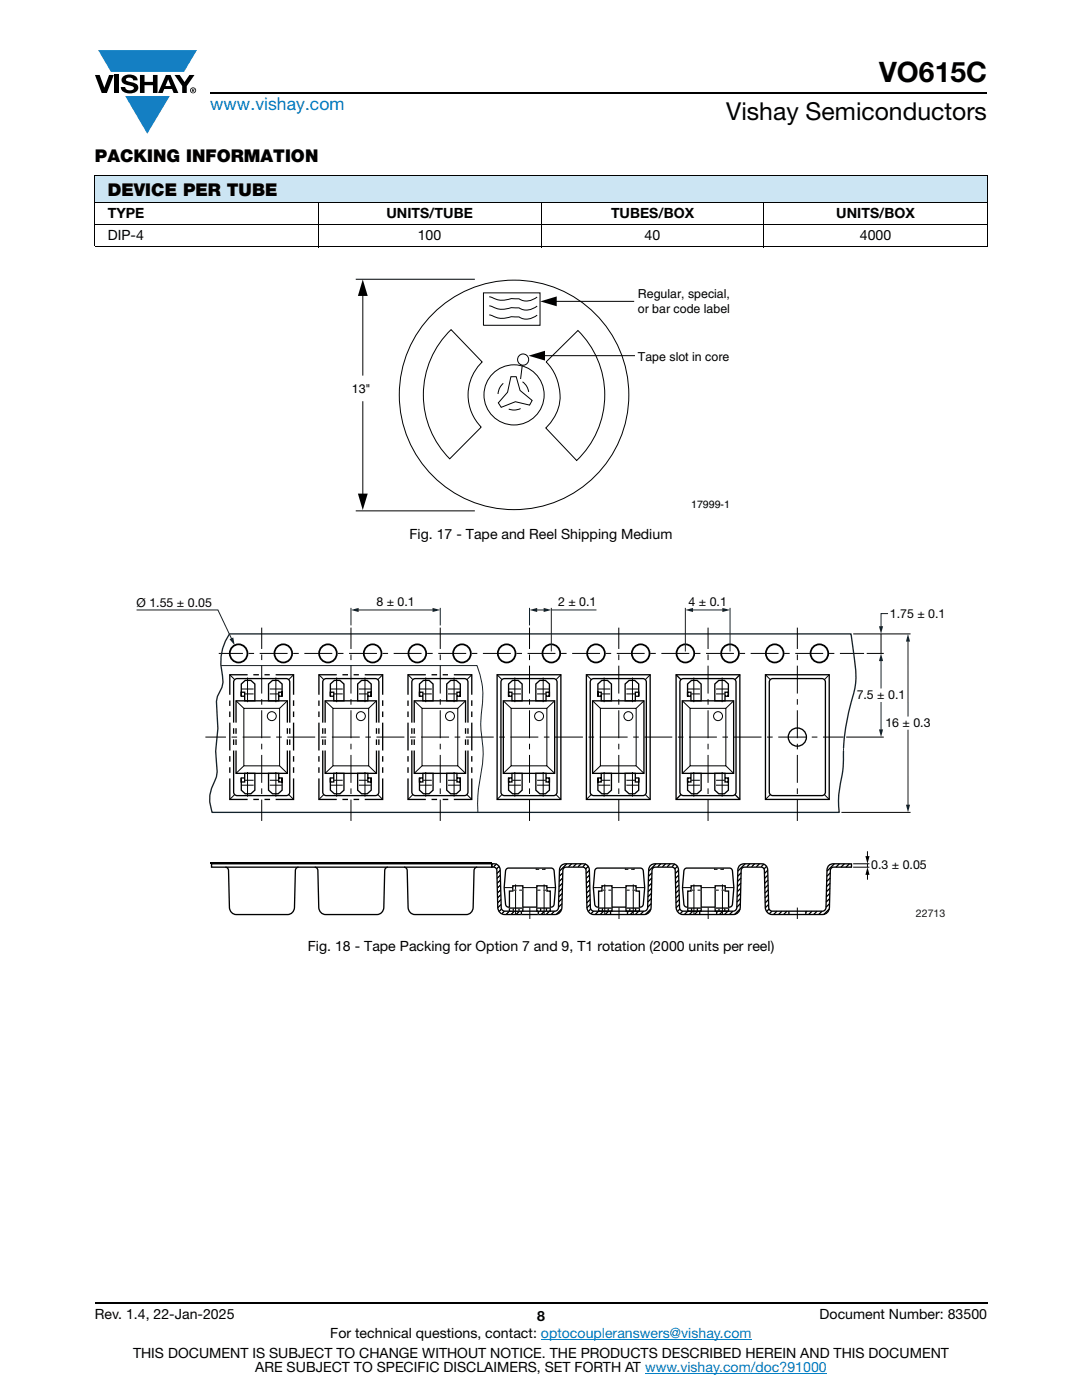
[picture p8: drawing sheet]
<svg xmlns="http://www.w3.org/2000/svg" width="216mm" height="279mm" viewBox="0 0 216 279" stroke-linecap="round" stroke-linejoin="round" font-family="sans-serif">
<g fill="#147fc3">
<path d="M19.6 10h19.7l-2.6 4.3h-1.1h-13.5z"/>
<path d="M25 19.2h8.9l-4.5 7.5z"/>
</g>
<g fill="#000">
<path d="M18.9 15h1l.9 2.5 1-2.5h.9l-1.4 3.6h-1zM22.9 15h.9v3.6h-.9zM24.6 15.3a2.1 2.1 0 0 1 2.8 .3l.1 .4h-.9a.79 .79 0 0 0-.7-.5 .79 .79 0 0 0-.8 .4l.3 .3 1 .2a1.08 1.08 0 0 1 1.2 1 1.08 1.08 0 0 1-1.1 1.2 1.73 1.73 0 0 1-2.4-1.2h.9a.96 .96 0 0 0 .8 .6 .96 .96 0 0 0 .9-.4 1.31 1.31 0 0 0-1.2-.6 1.03 1.03 0 0 1-1.1-.6 1.03 1.03 0 0 1 .2-1.1zM27.9 15h.9v1.3h1.7v-1.3h.9v3.6h-.9v-1.6h-1.7v1.6h-.9zM34.8 15h1.1l.9 1.4 1-1.4h1l-1.5 2.2v1.4h-.9v-1.4z"/>
<path d="M33.6 15.9l.5 1.3h-1.1zM33.1 15l-1.6 3.6h1l.3-.8h1.5l.3 .8h1l-1.6-3.6z"/>
<path d="M38.4 17.8h.2v.2h-.2zM38.3 17.7v.7h.1v-.3l.4 .3-.2-.3 .2-.2-.1-.2z"/>
<path d="M38.1 18a.46 .46 0 0 1 .9 0 .46 .46 0 0 1-.9 0zM37.9 18a.6 .6 0 0 0 1.2 0 .6 .6 0 0 0-1.2 0z"/>
</g>
<path d="M42 18.6h155M18.9 260h178.1" fill="none" stroke="#000" stroke-width=".36"/>
<path d="M107.9 267.3h42.1M128.7 274h36.3" fill="none" stroke="#007ec4" stroke-width=".2"/>
<path d="M18.9 34.9h178.1v5.5h-178.1z" fill="#cce5f3"/>
<g fill="none" stroke="#000" stroke-width=".2">
<path d="M18.9 34.9h178.1M18.9 35v14.2M197 35v14.2M18.9 40.4h178.1M18.9 44.9h178.1M18.9 49.3h178.1M63.5 40.3v9M71 55.7h23.8M72.4 57.7v17.3M96.5 58.4h11.3v6.5h-11.3zM97.6 59.2l.8 .3a4.1 4.1 0 0 0 3.6 .1h1.6a3 3 0 0 0 3.6-.3M107.9 40.3v9"/>
<path d="M152.4 40.3v9M90 65.8l6.2 6.4a9.1 9.1 0 0 0-.2 13l-6.3 6.4a18.1 18.1 0 0 1 .3-25.8zM97.6 61l.8 .3a4.1 4.1 0 0 0 3.6 .1h1.6a3 3 0 0 0 3.6-.3M97.6 62.9l.8 .2a4.1 4.1 0 0 0 3.6 .1h1.6a3 3 0 0 0 3.6-.3M100.4 76.5a3 3 0 0 0-1 2.1M101.9 75.2h1.1l.8 2.7 2.4 2-.5 .9-2.9-.6-2.8 1.1-.6-.9 1.9-2.1zM104.2 72.9l-.3 2.7M104.3 76.2a3 3 0 0 1 1.2 2M107.3 71h19.4M109 72.2l6.3-6.2a18.1 18.1 0 0 1-.2 25.9l-6.2-6.5a8.8 8.8 0 0 0 1.5-11.3zM110 60.1h16.5M72.4 80.1v18.6"/>
<path d="M103.9 81.5a3 3 0 0 1-2.4 .1M71 102h23.8M43.6 130.4h4.9M49.6 130.4h1.1M51.8 130.4h5.6M58.5 130.4h1.1M60.7 130.4h5.6M67.4 130.4h1.1M69.6 130.4h5.6M76.3 130.4h1.1M78.5 130.4h5.6M85.2 130.4h1.1"/>
<path d="M87.5 130.4h5.5M94.1 130.4h1.1M96.4 130.4h5.5M103 130.4h1.2M105.3 130.4h5.5M111.9 130.4h1.2M114.2 130.4h5.5M120.8 130.4h1.2M123.1 130.4h5.5M129.7 130.4h1.2M132 130.4h5.5M138.7 130.4h1.1"/>
<path d="M140.9 130.4h5.5M147.6 130.4h1.1M149.8 130.4h5.6M156.5 130.4h1.1M158.7 130.4h5.6M159.1 125.3v4.2M159.1 130.6v1.1M159.1 132.8v5.6M159.1 139.5v1.1M165.4 130.4h1.1M167.6 130.4h4.8M41 147.1h4.1"/>
<path d="M46.2 147.1h1.1M48.4 147.1h5.6M55.1 147.1h1.1M57.3 147.1h5.6M64 147.1h1.1M66.2 147.1h5.6M72.9 147.1h1.1M75.1 147.1h5.6M81.8 147.1h1.1M84 147.1h5.6M90.7 147.1h1.1M92.9 147.1h5.6"/>
<path d="M99.6 147.1h1.1M101.8 147.1h5.6M108.5 147.1h1.1M110.8 147.1h5.5M117.4 147.1h1.1M119.7 147.1h5.5M126.3 147.1h1.2M128.6 147.1h5.5M135.3 147.1h1.1M137.5 147.1h5.5M144.2 147.1h1.1M146.4 147.1h5.5"/>
<path d="M153.1 147.1h1.1M155.3 147.1h5.6M159.1 141.8v5.5M159.1 148.4v1.1M159.1 150.7v5.5M159.1 157.3v1.2M159.1 159.6v4.2M162 147.1h1.1M164.2 147.1h4.1"/>
<circle cx="102.6" cy="78.8" r="6"/>
<circle cx="102.6" cy="78.8" r="22.9"/>
<circle cx="104.4" cy="71.8" r="1.11"/>
</g>
<path d="M72.4 55.8l1 3.3h-2zM107.8 60.2l3.3-1v1.9zM105.5 71l3.3-1v2zM71.4 98.5h2l-1 3.3z" fill="#000"/>
<path d="M27.3 121.7h16.2l2.8 6M44.1 132.8h51.1a17.2 17.2 0 0 1 .9 9.6l-.1 3a25.7 25.7 0 0 1-.4 11.3 24.4 24.4 0 0 0-.2 5.4M168.3 149.3v.5" fill="none" stroke="#10222c" stroke-width=".2"/>
<path d="M168.3 149.3l.4-3.8 .9-4.4a19.9 19.9 0 0 0 1.2-7.1l-1-7.5h-124a10 10 0 0 0-1.4 8.4l.1 1.3-.2 1a6.4 6.4 0 0 0-1 5.4l.2 2.8a25.5 25.5 0 0 0-.2 8.6l-.1 1a9.7 9.7 0 0 0-1.4 5l.5 2.1h125.2a24.3 24.3 0 0 1 .7-8.3l.1-4" fill="none" stroke="#10222c" stroke-width=".26"/>
<path d="M45.8 127.6l.7-.4 .3 1.6z" fill="#10222c"/>
<path d="M175.8 126.5v3.9M170.2 173.1h3.3M170.2 172.4h3.3M173.1 169.9v1.2M173.1 172.4v.7" fill="none" stroke="#000" stroke-width=".2"/>
<path d="M172.7 170.9h.8l-.4 1.5z" fill="#000"/>
<path d="M177.2 122.5h-1.4v2.8" fill="none" stroke="#10222c" stroke-width=".2"/>
<path d="M175.4 125h.8l-.4 1.5z" fill="#10222c"/>
<path d="M172.9 130.4h3.4M168.8 147.1h7.5" fill="none" stroke="#000" stroke-width=".2"/>
<path d="M175.8 131.7v5.7" fill="none" stroke="#10222c" stroke-width=".2"/>
<path d="M175.8 130.4l.4 1.5h-.8z" fill="#10222c"/>
<path d="M170.3 126.5h11.4M167.9 162.1h13.8" fill="none" stroke="#000" stroke-width=".2"/>
<path d="M181.2 127.8v15.2" fill="none" stroke="#10222c" stroke-width=".2"/>
<path d="M181.2 126.5l.4 1.5h-.8z" fill="#10222c"/>
<g fill="none" stroke="#000" stroke-width=".2">
<path d="M45.9 134.7l.9 .9M47.1 139.9l1.6 1.5M48.2 137.5h2.4M48.9 138.5h1.7M49.4 135.2v4.9M52.2 125.3v4.2M52.2 130.6v1.1M52.2 132.8v5.6M52.2 139.5v1.1M53.8 137.5h2.4M53.8 138.5h1.8M55 135.2v4.9"/>
<path d="M57.3 139.9l-1.5 1.5M58.6 134.7l-1 .9M63.6 134.7l1 .9M64.9 139.9l1.5 1.5M66 137.5h2.4M66.6 138.5h1.8M67.2 135.2v4.9M70 125.3v4.2M70 130.6v1.1M70 132.8v5.6M70 139.5v1.1M71.6 137.5h2.4"/>
<path d="M71.6 138.5h1.8M72.8 135.2v4.9M75.1 139.9l-1.5 1.5M76.4 134.7l-1 .9M81.4 134.7l1 .9M82.7 139.9l1.5 1.5M83.8 137.5h2.4M84.4 138.5h1.8M84.9 135.2v4.9M87.8 125.3v4.2M87.8 130.6v1.1M87.8 132.8v5.6"/>
<path d="M87.8 139.5v1.1M89.4 137.5h2.4M89.4 138.5h1.7M90.6 135.2v4.9M92.9 139.9l-1.6 1.5M94.1 134.7l-.9 .9M99.2 134.7l1 .9M100.4 139.9l1.6 1.5M101.6 137.5h2.3M102.2 138.5h1.7M102.7 135.2v4.9M105.7 125.3v4.2"/>
<path d="M105.7 130.6v1.1M105.7 132.8v5.6M105.7 139.5v1.1M107.2 137.5h2.4M107.2 138.5h1.7M108.4 135.2v4.9M110.7 139.9l-1.6 1.5M111.9 134.7l-1 .9M117 134.7l1 .9M118.3 139.9l1.5 1.5M119.4 137.5h2.4M120 138.5h1.8"/>
<path d="M120.5 135.2v4.9M123.5 125.3v4.2M123.5 130.6v1.1M123.5 132.8v5.6M123.5 139.5v1.1M125 137.5h2.4M125 138.5h1.7M126.2 135.2v4.9M128.5 139.9l-1.6 1.5M129.7 134.7l-.9 .9M136.1 139.9l1.6 1.5M137.3 137.5h2.4"/>
<path d="M137.9 138.5h1.8M138.4 135.2v4.9M141.3 125.3v4.2M141.3 130.6v1.1M141.3 132.8v5.6M141.3 139.5v1.1M142.9 137.5h2.4M142.9 138.5h1.7M144.1 135.2v4.9M146.4 139.9l-1.6 1.5M152.7 134.7l1 .9M165.5 134.7l-1 .9"/>
<path d="M46.8 158.6l-.9 .9M48.2 156.7h2.4M48.7 141.4h7.1v11.4h-7.1zM48.7 152.8l-1.6 1.5M48.9 155.7h1.7M49.4 154.1v4.9M52.2 141.7v5.6M52.2 148.4v1.1M52.2 150.7v5.5M52.2 157.3v1.2M52.2 159.6v4.2M53.8 156.7h2.4"/>
<path d="M53.8 155.7h1.8M55 154.1v4.9M55.8 152.8l1.5 1.5M57.6 158.6l1 .9M64.6 158.6l-1 .9M66 156.7h2.4M66.4 141.4h7.2v11.4h-7.2zM66.4 152.8l-1.5 1.5M66.6 155.7h1.8M67.2 154.1v4.9M70 141.7v5.6M70 148.4v1.1"/>
<path d="M70 150.7v5.5M70 157.3v1.2M70 159.6v4.2M71.6 156.7h2.4M71.6 155.7h1.8M72.8 154.1v4.9M73.6 152.8l1.5 1.5M75.4 158.6l1 .9M82.4 158.6l-1 .9M83.8 156.7h2.4M84.2 141.4h7.1v11.4h-7.1zM84.2 152.8l-1.5 1.5"/>
<path d="M84.4 155.7h1.8M84.9 154.1v4.9M87.8 141.7v5.6M87.8 148.4v1.1M87.8 150.7v5.5M87.8 157.3v1.2M87.8 159.6v4.2M89.4 156.7h2.4M89.4 155.7h1.7M90.6 154.1v4.9M91.3 152.8l1.6 1.5M93.2 158.6l.9 .9"/>
<path d="M100.2 158.6l-1 .9M101.6 156.7h2.3M102 152.8l-1.6 1.5M102 141.4h7.1v11.4h-7.1zM102.2 155.7h1.7M102.7 154.1v4.9M105.7 141.7v5.6M105.7 148.4v1.1M105.7 150.7v5.5M105.7 157.3v1.2M105.7 159.6v4.2M107.2 156.7h2.4"/>
<path d="M107.2 155.7h1.7M108.4 154.1v4.9M109.1 152.8l1.6 1.5M110.9 158.6l1 .9M118 158.6l-1 .9M119.4 156.7h2.4M119.8 141.4h7.1v11.4h-7.1zM119.8 152.8l-1.5 1.5M120 155.7h1.8M120.5 154.1v4.9M123.5 141.7v5.6M123.5 148.4v1.1"/>
<path d="M123.5 150.7v5.5M123.5 157.3v1.2M123.5 159.6v4.2M125 156.7h2.4M125 155.7h1.7M126.2 154.1v4.9M126.9 152.8l1.6 1.5M128.8 158.6l.9 .9M137.3 156.7h2.4M137.7 141.4h7.1v11.4h-7.1zM137.7 152.8l-1.6 1.5M137.9 155.7h1.8"/>
<path d="M138.4 154.1v4.9M141.3 141.8v5.5M141.3 148.4v1.1M141.3 150.7v5.5M141.3 157.3v1.2M141.3 159.6v4.2M142.9 156.7h2.4M142.9 155.7h1.7M144.1 154.1v4.9M144.8 152.8l1.6 1.5M153.7 158.6l-1 .9M164.5 158.6l1 .9"/>
<circle cx="54.2" cy="142.9" r=".89"/>
<circle cx="72" cy="142.9" r=".89"/>
<circle cx="89.8" cy="142.9" r=".89"/>
<circle cx="107.6" cy="142.9" r=".89"/>
<circle cx="125.4" cy="142.9" r=".89"/>
<circle cx="143.3" cy="142.9" r=".89"/>
</g>
<g fill="none" stroke="#000" stroke-width=".26">
<path d="M45.9 139.8v1.1M48.8 138.9h-.7v-2.4l.8-.7h1.2l.8 .7v3.4h-2.1v-1.8h-.7v.8M49.4 134.7h-3.5v4M50.5 134.7h1.2M52.8 134.7h1M55 134.7h3.6v4M55.6 138.9h.7v-2.4l-.8-.7h-1.1l-.8 .7v3.4h2v-1.8h.7v.8M58.6 139.8v1.1M63.6 139.8v1.1M66.6 138.9h-.7v-2.4l.8-.7h1.1l.8 .7v3.4h-2v-1.8h-.7v.8M67.2 134.7h-3.6v4M68.3 134.7h1.1"/>
<path d="M70.6 134.7h1M72.8 134.7h3.6v4M73.4 138.9h.7v-2.4l-.8-.7h-1.1l-.8 .7v3.4h2v-1.8h.7v.8M76.4 139.8v1.1M81.4 139.8v1.1M84.4 138.9h-.7v-2.4l.8-.7h1.1l.8 .7v3.4h-2v-1.8h-.7v.8M85 134.7h-3.6v4M86.1 134.7h1.1M88.3 134.7h1.1M90.6 134.7h3.5v4M91.2 138.9h.6v-2.4l-.7-.7h-1.2l-.8 .7v3.4h2.1v-1.8h.6v.8M94.1 139.8v1.1"/>
<path d="M99.2 134.7h12.7v24.8h-12.7zM100.2 135.6l.5-.2h9.8a.7 .7 0 0 1 .7 .7v22a.7 .7 0 0 1-.7 .7h-9.8a.7 .7 0 0 1-.7-.7v-22zM100.4 139.9h10.3v14.4h-10.3zM102.2 138.9h-.7v-2.4l.8-.7h1.1l.8 .7v3.4h-2v-1.8h-.7v.8M109 138.9h.6v-2.4l-.8-.7h-1.1l-.8 .7v3.4h2.1v-1.8h.6v.8M117 134.7h12.7v24.8h-12.7zM118 135.6l.5-.2h9.8a.7 .7 0 0 1 .7 .7v22a.7 .7 0 0 1-.7 .7h-9.8a.7 .7 0 0 1-.7-.7v-22zM118.2 139.9h10.3v14.4h-10.3zM120 138.9h-.7v-2.4l.8-.7h1.1l.8 .7v3.4h-2v-1.8h-.7v.8M126.8 138.9h.6v-2.4l-.7-.7h-1.2l-.8 .7v3.4h2.1v-1.8h.6v.8M134.9 134.7h12.7v24.8h-12.7zM134.9 134.7l1 .9"/>
<path d="M135.9 135.6l.5-.2h9.8a.7 .7 0 0 1 .7 .7v22a.7 .7 0 0 1-.7 .7h-9.8a.7 .7 0 0 1-.7-.7v-22zM136.1 139.9h10.3v14.4h-10.3zM137.9 138.9h-.7v-2.4l.8-.7h1.1l.8 .7v3.4h-2v-1.8h-.7v.8M144.7 138.9h.6v-2.4l-.8-.7h-1.1l-.8 .7v3.4h2.1v-1.8h.6v.8M147.6 134.7l-.9 .9M152.7 134.7h12.8v24.8h-12.8zM153.7 135.6l.5-.2h9.8a.7 .7 0 0 1 .7 .7v22a.7 .7 0 0 1-.7 .7h-9.8a.7 .7 0 0 1-.7-.7v-22zM45.9 155.4v4.1h3.5M45.9 142v1.1M45.9 144.2v5.6M45.9 150.9v1.1M45.9 153.1v1.1"/>
<path d="M46.6 144.2v-8.1a.7 .7 0 0 1 .7-.7h9.8a.7 .7 0 0 1 .7 .7v8.1M46.6 145.3v1.1M46.6 147.6v1.1M46.6 149.8v8.3a.7 .7 0 0 0 .7 .7h9.8a.7 .7 0 0 0 .7-.7v-8.3M47.1 144.2v-4.3h10.2v4.3M47.1 145.3v1.1M47.1 147.6v1.1M47.1 149.8v4.5h10.2v-4.5M48.1 155.3v.8h.7v-1.8h2.1v3.4l-.8 .7h-1.2l-.8-.7v-2.4h.7M50.5 159.5h1.2M52.8 159.5h1.1M56.3 155.3v.8h-.7v-1.8h-2v3.4l.8 .7h1.1l.8-.7v-2.4h-.7"/>
<path d="M57.3 145.3v1.1M57.3 147.6v1.1M57.8 145.3v1.1M57.8 147.6v1.1M58.6 155.4v4.1h-3.6M58.6 142v1.1M58.6 144.2v5.6M58.6 150.9v1.1M58.6 153.1v1.1M63.6 142v1.1M63.6 144.2v5.6M63.6 150.9v1.1"/>
<path d="M63.6 153.1v1.1M63.6 155.4v4.1h3.6M64.4 149.8v8.3a.7 .7 0 0 0 .7 .7h9.8a.7 .7 0 0 0 .7-.7v-8.3M64.4 144.2v-8.1a.7 .7 0 0 1 .7-.7h9.8a.7 .7 0 0 1 .7 .7v8.1M64.4 145.3v1.1M64.4 147.6v1.1M64.9 144.2v-4.3h10.2v4.3M64.9 145.3v1.1M64.9 147.6v1.1M64.9 149.8v4.5h10.2v-4.5M65.9 155.3v.8h.7v-1.8h2v3.4l-.8 .7h-1.1l-.8-.7v-2.4h.7M68.3 159.5h1.1"/>
<path d="M70.6 159.5h1.1M74.1 155.3v.8h-.7v-1.8h-2v3.4l.8 .7h1.1l.8-.7v-2.4h-.7M75.1 145.3v1.1M75.1 147.6v1.1M75.6 145.3v1.1M75.6 147.6v1.1M76.4 155.4v4.1h-3.6M76.4 142v1.1M76.4 144.2v5.6M76.4 150.9v1.1M76.4 153.1v1.1M81.4 142v1.1"/>
<path d="M81.4 144.2v5.6M81.4 150.9v1.1M81.4 153.1v1.1M81.4 155.4v4.1h3.6M82.2 144.2v-8.1a.7 .7 0 0 1 .7-.7h9.8a.7 .7 0 0 1 .7 .7v8.1M82.2 149.8v8.3a.7 .7 0 0 0 .7 .7h9.8a.7 .7 0 0 0 .7-.7v-8.3M82.2 145.3v1.1M82.2 147.6v1.1M82.7 144.2v-4.3h10.2v4.3M82.7 149.8v4.5h10.2v-4.5M82.7 145.3v1.1M82.7 147.6v1.1"/>
<path d="M83.7 155.3v.8h.7v-1.8h2v3.4l-.8 .7h-1.1l-.8-.7v-2.4h.7M86.1 159.5h1.1M88.3 159.5h1.1M91.8 155.3v.8h-.6v-1.8h-2.1v3.4l.8 .7h1.2l.7-.7v-2.4h-.6M92.9 145.3v1.1M92.9 147.6v1.1M93.4 145.3v1.1M93.4 147.6v1.1M94.1 155.4v4.1h-3.5M94.1 142v1.1M94.1 144.2v5.6M94.1 150.9v1.1"/>
<path d="M94.1 153.1v1.1M101.5 155.3v.8h.7v-1.8h2v3.4l-.8 .7h-1.1l-.8-.7v-2.4h.7M109.6 155.3v.8h-.6v-1.8h-2.1v3.4l.8 .7h1.1l.8-.7v-2.4h-.6M119.3 155.3v.8h.7v-1.8h2v3.4l-.8 .7h-1.1l-.8-.7v-2.4h.7M127.4 155.3v.8h-.6v-1.8h-2.1v3.4l.8 .7h1.2l.7-.7v-2.4h-.6M135.9 158.6l-1 .9M137.2 155.3v.8h.7v-1.8h2v3.4l-.8 .7h-1.1l-.8-.7v-2.4h.7M145.3 155.3v.8h-.6v-1.8h-2.1v3.4l.8 .7h1.1l.8-.7v-2.4h-.6M146.7 158.6l.9 .9"/>
<circle cx="159.1" cy="147.1" r="1.81"/>
</g>
<g fill="none" stroke="#000" stroke-width=".35">
<circle cx="47.6" cy="130.4" r="1.79"/>
<circle cx="56.5" cy="130.4" r="1.79"/>
<circle cx="65.4" cy="130.4" r="1.79"/>
<circle cx="74.3" cy="130.4" r="1.79"/>
<circle cx="83.2" cy="130.4" r="1.79"/>
<circle cx="92.2" cy="130.4" r="1.79"/>
<circle cx="101.1" cy="130.4" r="1.79"/>
<circle cx="110" cy="130.4" r="1.79"/>
<circle cx="118.9" cy="130.4" r="1.79"/>
<circle cx="127.8" cy="130.4" r="1.79"/>
<circle cx="136.7" cy="130.4" r="1.79"/>
<circle cx="145.6" cy="130.4" r="1.79"/>
<circle cx="154.6" cy="130.4" r="1.79"/>
<circle cx="163.5" cy="130.4" r="1.79"/>
</g>
<path d="M70 121.3v3.5M71.3 121.7h15.3M87.8 121.3v3.5" fill="none" stroke="#10222c" stroke-width=".2"/>
<g fill="#10222c">
<path d="M86.3 121.3l1.5 .4-1.5 .4z"/>
<path d="M70 121.7l1.6-.4v.8z"/>
</g>
<path d="M105.7 121.3v3.5M106.9 121.7h1.9M110 121.3v8.7" fill="none" stroke="#10222c" stroke-width=".2"/>
<g fill="#10222c">
<path d="M108.5 121.3l1.5 .4-1.5 .4z"/>
<path d="M105.7 121.7l1.5-.4v.8z"/>
</g>
<path d="M110 121.7h9M138 121.7h6.4M145.7 121.3v8.7" fill="none" stroke="#10222c" stroke-width=".2"/>
<g fill="#10222c">
<path d="M144.1 121.3l1.6 .4-1.6 .4z"/>
<path d="M136.8 121.7l1.5-.4v.8z"/>
</g>
<path d="M136.8 121.3v8.7M175.8 140.1v5.8" fill="none" stroke="#10222c" stroke-width=".2"/>
<path d="M175.4 145.6h.8l-.4 1.5z" fill="#10222c"/>
<path d="M181.2 145.6v15.3" fill="none" stroke="#10222c" stroke-width=".2"/>
<path d="M180.8 160.6h.8l-.4 1.5z" fill="#10222c"/>
<path d="M41.8 172.2h56.3" fill="none" stroke="#000" stroke-width=".31"/>
<path d="M42.2 172.4h55.9v.7h-55.9zM45 173.1a.65 .65 0 0 1 .6 .6l.2 7.4a1.44 1.44 0 0 0 1.4 1.4h10.2a1.4 1.4 0 0 0 1.4-1.4l.1-7.4a.65 .65 0 0 1 .7-.6M62.8 173.1a.65 .65 0 0 1 .6 .6l.2 7.4a1.44 1.44 0 0 0 1.4 1.4h10.2a1.4 1.4 0 0 0 1.4-1.4l.2-7.4a.65 .65 0 0 1 .6-.6M80.6 173.1a.65 .65 0 0 1 .7 .6l.1 7.4a1.44 1.44 0 0 0 1.4 1.4h10.2a1.4 1.4 0 0 0 1.4-1.4l.2-7.4a.65 .65 0 0 1 .6-.6" fill="none" stroke="#000" stroke-width=".26"/>
<path d="M159.1 181.1v2.3" fill="none" stroke="#000" stroke-width=".2"/>
<path d="M152.7 181.2l.2 .7z" fill="#10222c"/>
<path d="M160.8 181.8v.7z" fill="#fff"/>
<path d="M160.8 181.8v.7" fill="none" stroke="#000" stroke-width=".26"/>
<path d="M157.4 181.8v.7z" fill="#fff"/>
<path d="M157.4 181.8v.7" fill="none" stroke="#000" stroke-width=".26"/>
<path d="M153 172.9l-.6 .5z" fill="#10222c"/>
<path d="M153 172.9l-.6 .5" fill="none" stroke="#000" stroke-width=".2"/>
<path d="M152.5 174.3l.7-.6z" fill="#10222c"/>
<path d="M153.2 173.7l-.7 .6" fill="none" stroke="#000" stroke-width=".2"/>
<path d="M153.2 174.7l-.6 .6z" fill="#10222c"/>
<path d="M153.2 174.7l-.6 .6" fill="none" stroke="#000" stroke-width=".2"/>
<path d="M153.2 175.6l-.6 .7z" fill="#10222c"/>
<path d="M153.2 175.6l-.6 .7" fill="none" stroke="#000" stroke-width=".2"/>
<path d="M153.3 176.6l-.7 .7z" fill="#10222c"/>
<path d="M153.3 176.6l-.7 .7" fill="none" stroke="#000" stroke-width=".2"/>
<path d="M153.3 177.6l-.7 .6z" fill="#10222c"/>
<path d="M153.3 177.6l-.7 .6" fill="none" stroke="#000" stroke-width=".2"/>
<path d="M153.3 178.6l-.6 .6z" fill="#10222c"/>
<path d="M153.3 178.6l-.6 .6" fill="none" stroke="#000" stroke-width=".2"/>
<path d="M152.7 180.2l.6-.7z" fill="#10222c"/>
<path d="M153.3 179.5l-.6 .7" fill="none" stroke="#000" stroke-width=".2"/>
<path d="M153.4 180.5l-.7 .7z" fill="#10222c"/>
<path d="M153.4 180.5l-.7 .7" fill="none" stroke="#000" stroke-width=".2"/>
<path d="M153.5 181.4l-.5 .5z" fill="#10222c"/>
<path d="M153.5 181.4l-.5 .5" fill="none" stroke="#000" stroke-width=".2"/>
<path d="M154 181.8l-.5 .6z" fill="#10222c"/>
<path d="M154 181.8l-.5 .6" fill="none" stroke="#000" stroke-width=".2"/>
<path d="M154.4 182.5l.6-.7z" fill="#10222c"/>
<path d="M155 181.8l-.6 .7" fill="none" stroke="#000" stroke-width=".2"/>
<path d="M155.4 182.5l.6-.7z" fill="#10222c"/>
<path d="M156 181.8l-.6 .7" fill="none" stroke="#000" stroke-width=".2"/>
<path d="M157 181.8l-.6 .7z" fill="#10222c"/>
<path d="M157 181.8l-.6 .7" fill="none" stroke="#000" stroke-width=".2"/>
<path d="M166.5 172.4l-1.5 1.5z" fill="#10222c"/>
<path d="M166.5 172.4l-1.5 1.5" fill="none" stroke="#000" stroke-width=".2"/>
<path d="M167.5 172.4l-.7 .7z" fill="#10222c"/>
<path d="M167.5 172.4l-.7 .7" fill="none" stroke="#000" stroke-width=".2"/>
<path d="M168.5 172.4l-.7 .7z" fill="#10222c"/>
<path d="M168.5 172.4l-.7 .7" fill="none" stroke="#000" stroke-width=".2"/>
<path d="M169.5 172.4l-.7 .7z" fill="#10222c"/>
<path d="M169.5 172.4l-.7 .7" fill="none" stroke="#000" stroke-width=".2"/>
<path d="M165 174.9l.7-.7z" fill="#10222c"/>
<path d="M165.7 174.2l-.7 .7" fill="none" stroke="#000" stroke-width=".2"/>
<path d="M165.6 175.2l-.6 .7z" fill="#10222c"/>
<path d="M165.6 175.2l-.6 .7" fill="none" stroke="#000" stroke-width=".2"/>
<path d="M164.9 176.9l.7-.6z" fill="#10222c"/>
<path d="M165.6 176.3l-.7 .6" fill="none" stroke="#000" stroke-width=".2"/>
<path d="M161 181.8l-.2 .3z" fill="#10222c"/>
<path d="M161 181.8l-.2 .3" fill="none" stroke="#000" stroke-width=".2"/>
<path d="M165.6 177.3l-.7 .7z" fill="#10222c"/>
<path d="M165.6 177.3l-.7 .7" fill="none" stroke="#000" stroke-width=".2"/>
<path d="M162 181.8l-.6 .7z" fill="#10222c"/>
<path d="M162 181.8l-.6 .7" fill="none" stroke="#000" stroke-width=".2"/>
<path d="M165.6 178.3l-.7 .7z" fill="#10222c"/>
<path d="M165.6 178.3l-.7 .7" fill="none" stroke="#000" stroke-width=".2"/>
<path d="M163 181.8l-.6 .7z" fill="#10222c"/>
<path d="M163 181.8l-.6 .7" fill="none" stroke="#000" stroke-width=".2"/>
<path d="M165.5 179.3l-.7 .7z" fill="#10222c"/>
<path d="M165.5 179.3l-.7 .7" fill="none" stroke="#000" stroke-width=".2"/>
<path d="M164 181.8l-.6 .7z" fill="#10222c"/>
<path d="M164 181.8l-.6 .7" fill="none" stroke="#000" stroke-width=".2"/>
<path d="M164.8 181.1l.7-.7z" fill="#10222c"/>
<path d="M165.5 180.4l-.7 .7" fill="none" stroke="#000" stroke-width=".2"/>
<path d="M165.5 181.4l-1.1 1.1z" fill="#10222c"/>
<path d="M141.3 181.1v2.3M165.5 181.4l-1.1 1.1" fill="none" stroke="#000" stroke-width=".2"/>
<path d="M134.9 181.2l.2 .7z" fill="#10222c"/>
<path d="M136.2 177.1h10.2M142.6 173.3v.2h.6M144.3 173.3v.2h-.6" fill="none" stroke="#000" stroke-width=".2"/>
<path d="M136.6 173.5l.4-.3h8.6l.5 .3a17.6 17.6 0 0 1 0 7.3l-.5 .2h-8.6l-.4-.2a17.6 17.6 0 0 1 0-7.3z" fill="none" stroke="#000" stroke-width=".26"/>
<path d="M143 181.8v.7z" fill="#fff"/>
<path d="M143 181.8v.7" fill="none" stroke="#000" stroke-width=".26"/>
<path d="M142.7 176.8h2v1h.7v4h-2.7z" fill="#fff"/>
<path d="M142.7 176.8h2v1h.7v4h-2.7z" fill="none" stroke="#000" stroke-width=".26"/>
<path d="M142.7 181.2h2.7z" fill="#fff"/>
<path d="M145.4 181.2h-2.7" fill="none" stroke="#000" stroke-width=".26"/>
<path d="M143.5 181.2v.6z" fill="#fff"/>
<path d="M143.5 181.2v.6" fill="none" stroke="#000" stroke-width=".26"/>
<path d="M144.6 181.2v.6z" fill="#fff"/>
<path d="M144.6 181.2v.6" fill="none" stroke="#000" stroke-width=".26"/>
<path d="M144.2 176.5v6.1" fill="none" stroke="#000" stroke-width=".2"/>
<path d="M144 177.7h.7z" fill="#fff"/>
<path d="M144 177.7h.7" fill="none" stroke="#000" stroke-width=".2"/>
<path d="M142.7 177.7h.7z" fill="#fff"/>
<path d="M142.7 177.7h.7" fill="none" stroke="#000" stroke-width=".2"/>
<path d="M139.6 181.8v.7z" fill="#fff"/>
<path d="M139.6 181.8v.7" fill="none" stroke="#000" stroke-width=".26"/>
<path d="M137.9 176.8h2v5h-2.7v-4h.7z" fill="#fff"/>
<path d="M137.9 176.8h2v5h-2.7v-4h.7z" fill="none" stroke="#000" stroke-width=".26"/>
<path d="M137.2 181.2h2.7z" fill="#fff"/>
<path d="M137.2 181.2h2.7" fill="none" stroke="#000" stroke-width=".26"/>
<path d="M139.1 181.2v.6z" fill="#fff"/>
<path d="M139.1 181.2v.6" fill="none" stroke="#000" stroke-width=".26"/>
<path d="M138 181.2v.6z" fill="#fff"/>
<path d="M138 181.2v.6" fill="none" stroke="#000" stroke-width=".26"/>
<path d="M138.5 176.5v6.1" fill="none" stroke="#000" stroke-width=".2"/>
<path d="M137.9 177.7h.7z" fill="#fff"/>
<path d="M137.9 177.7h.7" fill="none" stroke="#000" stroke-width=".2"/>
<path d="M139.2 177.7h.7z" fill="#fff"/>
<path d="M139.2 177.7h.7" fill="none" stroke="#000" stroke-width=".2"/>
<path d="M135.2 172.9l-.5 .5z" fill="#10222c"/>
<path d="M135.2 172.9l-.5 .5" fill="none" stroke="#000" stroke-width=".2"/>
<path d="M134.7 174.3l.7-.6z" fill="#10222c"/>
<path d="M135.4 173.7l-.7 .6" fill="none" stroke="#000" stroke-width=".2"/>
<path d="M135.4 174.7l-.6 .6z" fill="#10222c"/>
<path d="M135.4 174.7l-.6 .6" fill="none" stroke="#000" stroke-width=".2"/>
<path d="M134.8 176.3l.6-.7z" fill="#10222c"/>
<path d="M135.4 175.6l-.6 .7" fill="none" stroke="#000" stroke-width=".2"/>
<path d="M135.5 176.6l-.7 .7z" fill="#10222c"/>
<path d="M135.5 176.6l-.7 .7" fill="none" stroke="#000" stroke-width=".2"/>
<path d="M135.5 177.6l-.7 .6z" fill="#10222c"/>
<path d="M135.5 177.6l-.7 .6" fill="none" stroke="#000" stroke-width=".2"/>
<path d="M134.9 179.2l.6-.6z" fill="#10222c"/>
<path d="M135.5 178.6l-.6 .6" fill="none" stroke="#000" stroke-width=".2"/>
<path d="M135.6 179.5l-.7 .7z" fill="#10222c"/>
<path d="M135.6 179.5l-.7 .7" fill="none" stroke="#000" stroke-width=".2"/>
<path d="M134.9 181.2l.7-.7z" fill="#10222c"/>
<path d="M135.6 180.5l-.7 .7" fill="none" stroke="#000" stroke-width=".2"/>
<path d="M135.7 181.4l-.5 .5z" fill="#10222c"/>
<path d="M135.7 181.4l-.5 .5" fill="none" stroke="#000" stroke-width=".2"/>
<path d="M135.7 182.4l.5-.6z" fill="#10222c"/>
<path d="M136.2 181.8l-.5 .6" fill="none" stroke="#000" stroke-width=".2"/>
<path d="M136.6 182.5l.6-.7z" fill="#10222c"/>
<path d="M137.2 181.8l-.6 .7" fill="none" stroke="#000" stroke-width=".2"/>
<path d="M137.6 182.5l.6-.7z" fill="#10222c"/>
<path d="M138.2 181.8l-.6 .7" fill="none" stroke="#000" stroke-width=".2"/>
<path d="M139.2 181.8l-.6 .7z" fill="#10222c"/>
<path d="M139.2 181.8l-.6 .7" fill="none" stroke="#000" stroke-width=".2"/>
<path d="M147.9 174.2l-.7 .7z" fill="#10222c"/>
<path d="M147.9 174.2l-.7 .7" fill="none" stroke="#000" stroke-width=".2"/>
<path d="M147.9 175.2l-.7 .7z" fill="#10222c"/>
<path d="M147.9 175.2l-.7 .7" fill="none" stroke="#000" stroke-width=".2"/>
<path d="M147.1 176.9l.7-.6z" fill="#10222c"/>
<path d="M147.8 176.3l-.7 .6" fill="none" stroke="#000" stroke-width=".2"/>
<path d="M143 182.1l.2-.3z" fill="#10222c"/>
<path d="M143.2 181.8l-.2 .3" fill="none" stroke="#000" stroke-width=".2"/>
<path d="M147.8 177.3l-.7 .7z" fill="#10222c"/>
<path d="M147.8 177.3l-.7 .7" fill="none" stroke="#000" stroke-width=".2"/>
<path d="M144.2 181.8l-.6 .7z" fill="#10222c"/>
<path d="M144.2 181.8l-.6 .7" fill="none" stroke="#000" stroke-width=".2"/>
<path d="M147.1 179l.7-.7z" fill="#10222c"/>
<path d="M147.8 178.3l-.7 .7" fill="none" stroke="#000" stroke-width=".2"/>
<path d="M145.2 181.8l-.6 .7z" fill="#10222c"/>
<path d="M145.2 181.8l-.6 .7" fill="none" stroke="#000" stroke-width=".2"/>
<path d="M147.8 179.3l-.7 .7z" fill="#10222c"/>
<path d="M147.8 179.3l-.7 .7" fill="none" stroke="#000" stroke-width=".2"/>
<path d="M145.6 182.5l.6-.7z" fill="#10222c"/>
<path d="M146.2 181.8l-.6 .7" fill="none" stroke="#000" stroke-width=".2"/>
<path d="M147 181.1l.7-.7z" fill="#10222c"/>
<path d="M147.7 180.4l-.7 .7" fill="none" stroke="#000" stroke-width=".2"/>
<path d="M147.7 181.4l-1.1 1.1z" fill="#10222c"/>
<path d="M123.5 181.1v2.3M147.7 181.4l-1.1 1.1" fill="none" stroke="#000" stroke-width=".2"/>
<path d="M117.1 181.2l.2 .7z" fill="#10222c"/>
<path d="M118.4 177.1h10.2M124.8 173.3v.2h.6M126.6 173.3v.2h-.7" fill="none" stroke="#000" stroke-width=".2"/>
<path d="M118.8 173.5l.4-.3h8.6l.5 .3a17.6 17.6 0 0 1 0 7.3l-.5 .2h-8.6l-.4-.2a17.6 17.6 0 0 1 0-7.3z" fill="none" stroke="#000" stroke-width=".26"/>
<path d="M125.2 181.8v.7z" fill="#fff"/>
<path d="M125.2 181.8v.7" fill="none" stroke="#000" stroke-width=".26"/>
<path d="M124.9 176.8h2v1h.7v4h-2.7z" fill="#fff"/>
<path d="M124.9 176.8h2v1h.7v4h-2.7z" fill="none" stroke="#000" stroke-width=".26"/>
<path d="M124.9 181.2h2.7z" fill="#fff"/>
<path d="M127.6 181.2h-2.7" fill="none" stroke="#000" stroke-width=".26"/>
<path d="M125.7 181.2v.6z" fill="#fff"/>
<path d="M125.7 181.2v.6" fill="none" stroke="#000" stroke-width=".26"/>
<path d="M126.8 181.2v.6z" fill="#fff"/>
<path d="M126.8 181.2v.6" fill="none" stroke="#000" stroke-width=".26"/>
<path d="M126.4 176.5v6.1" fill="none" stroke="#000" stroke-width=".2"/>
<path d="M126.2 177.7h.7z" fill="#fff"/>
<path d="M126.2 177.7h.7" fill="none" stroke="#000" stroke-width=".2"/>
<path d="M124.9 177.7h.7z" fill="#fff"/>
<path d="M124.9 177.7h.7" fill="none" stroke="#000" stroke-width=".2"/>
<path d="M121.8 181.8v.7z" fill="#fff"/>
<path d="M121.8 181.8v.7" fill="none" stroke="#000" stroke-width=".26"/>
<path d="M120.1 176.8h2v5h-2.7v-4h.7z" fill="#fff"/>
<path d="M120.1 176.8h2v5h-2.7v-4h.7z" fill="none" stroke="#000" stroke-width=".26"/>
<path d="M119.4 181.2h2.7z" fill="#fff"/>
<path d="M119.4 181.2h2.7" fill="none" stroke="#000" stroke-width=".26"/>
<path d="M121.4 181.2v.6z" fill="#fff"/>
<path d="M121.4 181.2v.6" fill="none" stroke="#000" stroke-width=".26"/>
<path d="M120.2 181.2v.6z" fill="#fff"/>
<path d="M120.2 181.2v.6" fill="none" stroke="#000" stroke-width=".26"/>
<path d="M120.7 176.5v6.1" fill="none" stroke="#000" stroke-width=".2"/>
<path d="M120.1 177.7h.7z" fill="#fff"/>
<path d="M120.1 177.7h.7" fill="none" stroke="#000" stroke-width=".2"/>
<path d="M121.4 177.7h.7z" fill="#fff"/>
<path d="M121.4 177.7h.7" fill="none" stroke="#000" stroke-width=".2"/>
<path d="M116.9 172.4l-.6 .6z" fill="#10222c"/>
<path d="M116.9 172.4l-.6 .6" fill="none" stroke="#000" stroke-width=".2"/>
<path d="M117.4 172.9l-.5 .5z" fill="#10222c"/>
<path d="M117.4 172.9l-.5 .5" fill="none" stroke="#000" stroke-width=".2"/>
<path d="M117 174.3l.6-.6z" fill="#10222c"/>
<path d="M117.6 173.7l-.6 .6" fill="none" stroke="#000" stroke-width=".2"/>
<path d="M117.6 174.7l-.6 .6z" fill="#10222c"/>
<path d="M117.6 174.7l-.6 .6" fill="none" stroke="#000" stroke-width=".2"/>
<path d="M117.7 175.6l-.7 .7z" fill="#10222c"/>
<path d="M117.7 175.6l-.7 .7" fill="none" stroke="#000" stroke-width=".2"/>
<path d="M117.7 176.6l-.7 .7z" fill="#10222c"/>
<path d="M117.7 176.6l-.7 .7" fill="none" stroke="#000" stroke-width=".2"/>
<path d="M117.7 177.6l-.7 .6z" fill="#10222c"/>
<path d="M117.7 177.6l-.7 .6" fill="none" stroke="#000" stroke-width=".2"/>
<path d="M117.7 178.6l-.6 .6z" fill="#10222c"/>
<path d="M117.7 178.6l-.6 .6" fill="none" stroke="#000" stroke-width=".2"/>
<path d="M117.1 180.2l.7-.7z" fill="#10222c"/>
<path d="M117.8 179.5l-.7 .7" fill="none" stroke="#000" stroke-width=".2"/>
<path d="M117.1 181.2l.7-.7z" fill="#10222c"/>
<path d="M117.8 180.5l-.7 .7" fill="none" stroke="#000" stroke-width=".2"/>
<path d="M117.9 181.4l-.5 .5z" fill="#10222c"/>
<path d="M117.9 181.4l-.5 .5" fill="none" stroke="#000" stroke-width=".2"/>
<path d="M118.4 181.8l-.5 .6z" fill="#10222c"/>
<path d="M118.4 181.8l-.5 .6" fill="none" stroke="#000" stroke-width=".2"/>
<path d="M119.4 181.8l-.6 .7z" fill="#10222c"/>
<path d="M119.4 181.8l-.6 .7" fill="none" stroke="#000" stroke-width=".2"/>
<path d="M119.8 182.5l.6-.7z" fill="#10222c"/>
<path d="M120.4 181.8l-.6 .7" fill="none" stroke="#000" stroke-width=".2"/>
<path d="M121.4 181.8l-.6 .7z" fill="#10222c"/>
<path d="M121.4 181.8l-.6 .7" fill="none" stroke="#000" stroke-width=".2"/>
<path d="M129.4 174.9l.7-.7z" fill="#10222c"/>
<path d="M130.1 174.2l-.7 .7" fill="none" stroke="#000" stroke-width=".2"/>
<path d="M130.1 175.2l-.7 .7z" fill="#10222c"/>
<path d="M130.1 175.2l-.7 .7" fill="none" stroke="#000" stroke-width=".2"/>
<path d="M129.3 176.9l.7-.6z" fill="#10222c"/>
<path d="M130 176.3l-.7 .6" fill="none" stroke="#000" stroke-width=".2"/>
<path d="M125.4 181.8l-.2 .3z" fill="#10222c"/>
<path d="M125.4 181.8l-.2 .3" fill="none" stroke="#000" stroke-width=".2"/>
<path d="M130 177.3l-.7 .7z" fill="#10222c"/>
<path d="M130 177.3l-.7 .7" fill="none" stroke="#000" stroke-width=".2"/>
<path d="M126.4 181.8l-.6 .7z" fill="#10222c"/>
<path d="M126.4 181.8l-.6 .7" fill="none" stroke="#000" stroke-width=".2"/>
<path d="M130 178.3l-.7 .7z" fill="#10222c"/>
<path d="M130 178.3l-.7 .7" fill="none" stroke="#000" stroke-width=".2"/>
<path d="M127.4 181.8l-.6 .7z" fill="#10222c"/>
<path d="M127.4 181.8l-.6 .7" fill="none" stroke="#000" stroke-width=".2"/>
<path d="M130 179.3l-.7 .7z" fill="#10222c"/>
<path d="M130 179.3l-.7 .7" fill="none" stroke="#000" stroke-width=".2"/>
<path d="M128.4 181.8l-.6 .7z" fill="#10222c"/>
<path d="M128.4 181.8l-.6 .7" fill="none" stroke="#000" stroke-width=".2"/>
<path d="M129.2 181.1l.7-.7z" fill="#10222c"/>
<path d="M129.9 180.4l-.7 .7" fill="none" stroke="#000" stroke-width=".2"/>
<path d="M129.9 181.4l-1.1 1.1z" fill="#10222c"/>
<path d="M105.7 181.1v2.3M129.9 181.4l-1.1 1.1" fill="none" stroke="#000" stroke-width=".2"/>
<path d="M99.3 181.2l.2 .7z" fill="#10222c"/>
<path d="M98.1 172.4a1.31 1.31 0 0 1 1.7 1.2l.2 7.6a.74 .74 0 0 0 .7 .6h10.1a.74 .74 0 0 0 .6-.6l.2-7.6a1.22 1.22 0 0 1 1.3-1.2h3.4a1.21 1.21 0 0 1 1.3 1.2l.2 7.6a.75 .75 0 0 0 .7 .6h10a.75 .75 0 0 0 .7-.6l.2-7.6a1.21 1.21 0 0 1 1.3-1.2h3.4a1.21 1.21 0 0 1 1.3 1.2l.2 7.6a.75 .75 0 0 0 .7 .6h10a.75 .75 0 0 0 .7-.6l.2-7.6a1.21 1.21 0 0 1 1.3-1.2h3.4a1.21 1.21 0 0 1 1.3 1.2l.2 7.6a.75 .75 0 0 0 .7 .6h10a.75 .75 0 0 0 .7-.6l.2-7.6a1.21 1.21 0 0 1 1.3-1.2h3.6v.7h-3.6a.65 .65 0 0 0-.6 .6l-.2 7.4a1.44 1.44 0 0 1-1.4 1.4h-10a1.4 1.4 0 0 1-1.4-1.4l-.2-7.4a.65 .65 0 0 0-.6-.6h-3.4a.65 .65 0 0 0-.6 .6l-.2 7.4a1.44 1.44 0 0 1-1.4 1.4h-10a1.4 1.4 0 0 1-1.4-1.4l-.2-7.4a.65 .65 0 0 0-.6-.6h-3.4a.66 .66 0 0 0-.6 .6l-.2 7.4a1.43 1.43 0 0 1-1.4 1.4h-10a1.41 1.41 0 0 1-1.4-1.4l-.2-7.4a.65 .65 0 0 0-.6-.6h-3.4a.65 .65 0 0 0-.6 .6l-.2 7.4a1.43 1.43 0 0 1-1.3 1.4h-10.1a1.4 1.4 0 0 1-1.4-1.4l-.2-7.4a.74 .74 0 0 0-1-.6zM101 173.5l.5-.3h8.5l.5 .3a17.6 17.6 0 0 1 0 7.3l-.5 .2h-8.5l-.5-.2a17.6 17.6 0 0 1 0-7.3z" fill="none" stroke="#000" stroke-width=".26"/>
<path d="M100.6 177.1h10.2M107 173.3v.2h.6M108.8 173.3v.2h-.6" fill="none" stroke="#000" stroke-width=".2"/>
<path d="M107.4 181.8v.7z" fill="#fff"/>
<path d="M107.4 181.8v.7" fill="none" stroke="#000" stroke-width=".26"/>
<path d="M107.1 176.8h2v1h.7v4h-2.7z" fill="#fff"/>
<path d="M107.1 176.8h2v1h.7v4h-2.7z" fill="none" stroke="#000" stroke-width=".26"/>
<path d="M107.1 181.2h2.7z" fill="#fff"/>
<path d="M109.8 181.2h-2.7" fill="none" stroke="#000" stroke-width=".26"/>
<path d="M107.9 181.2v.6z" fill="#fff"/>
<path d="M107.9 181.2v.6" fill="none" stroke="#000" stroke-width=".26"/>
<path d="M109 181.2v.6z" fill="#fff"/>
<path d="M109 181.2v.6" fill="none" stroke="#000" stroke-width=".26"/>
<path d="M108.6 176.5v6.1" fill="none" stroke="#000" stroke-width=".2"/>
<path d="M108.4 177.7h.7z" fill="#fff"/>
<path d="M108.4 177.7h.7" fill="none" stroke="#000" stroke-width=".2"/>
<path d="M107.1 177.7h.7z" fill="#fff"/>
<path d="M107.1 177.7h.7" fill="none" stroke="#000" stroke-width=".2"/>
<path d="M104 181.8v.7z" fill="#fff"/>
<path d="M104 181.8v.7" fill="none" stroke="#000" stroke-width=".26"/>
<path d="M102.3 176.8h2v5h-2.7v-4h.7z" fill="#fff"/>
<path d="M102.3 176.8h2v5h-2.7v-4h.7z" fill="none" stroke="#000" stroke-width=".26"/>
<path d="M101.7 181.2h2.6z" fill="#fff"/>
<path d="M101.7 181.2h2.6" fill="none" stroke="#000" stroke-width=".26"/>
<path d="M103.6 181.2v.6z" fill="#fff"/>
<path d="M103.6 181.2v.6" fill="none" stroke="#000" stroke-width=".26"/>
<path d="M102.4 181.2v.6z" fill="#fff"/>
<path d="M102.4 181.2v.6" fill="none" stroke="#000" stroke-width=".26"/>
<path d="M102.9 176.5v6.1" fill="none" stroke="#000" stroke-width=".2"/>
<path d="M102.3 177.7h.7z" fill="#fff"/>
<path d="M102.3 177.7h.7" fill="none" stroke="#000" stroke-width=".2"/>
<path d="M103.6 177.7h.7z" fill="#fff"/>
<path d="M103.6 177.7h.7" fill="none" stroke="#000" stroke-width=".2"/>
<path d="M99.1 172.4l-.6 .6z" fill="#10222c"/>
<path d="M99.1 172.4l-.6 .6" fill="none" stroke="#000" stroke-width=".2"/>
<path d="M99.6 172.9l-.5 .5z" fill="#10222c"/>
<path d="M99.6 172.9l-.5 .5" fill="none" stroke="#000" stroke-width=".2"/>
<path d="M99.2 174.3l.6-.6z" fill="#10222c"/>
<path d="M99.8 173.7l-.6 .6" fill="none" stroke="#000" stroke-width=".2"/>
<path d="M99.8 174.7l-.6 .6z" fill="#10222c"/>
<path d="M99.8 174.7l-.6 .6" fill="none" stroke="#000" stroke-width=".2"/>
<path d="M99.9 175.6l-.7 .7z" fill="#10222c"/>
<path d="M99.9 175.6l-.7 .7" fill="none" stroke="#000" stroke-width=".2"/>
<path d="M99.9 176.6l-.7 .7z" fill="#10222c"/>
<path d="M99.9 176.6l-.7 .7" fill="none" stroke="#000" stroke-width=".2"/>
<path d="M99.9 177.6l-.6 .6z" fill="#10222c"/>
<path d="M99.9 177.6l-.6 .6" fill="none" stroke="#000" stroke-width=".2"/>
<path d="M99.9 178.6l-.6 .6z" fill="#10222c"/>
<path d="M99.9 178.6l-.6 .6" fill="none" stroke="#000" stroke-width=".2"/>
<path d="M100 179.5l-.7 .7z" fill="#10222c"/>
<path d="M100 179.5l-.7 .7" fill="none" stroke="#000" stroke-width=".2"/>
<path d="M100 180.5l-.7 .7z" fill="#10222c"/>
<path d="M100 180.5l-.7 .7" fill="none" stroke="#000" stroke-width=".2"/>
<path d="M100.1 181.4l-.5 .5z" fill="#10222c"/>
<path d="M100.1 181.4l-.5 .5" fill="none" stroke="#000" stroke-width=".2"/>
<path d="M100.7 181.8l-.6 .6z" fill="#10222c"/>
<path d="M100.7 181.8l-.6 .6" fill="none" stroke="#000" stroke-width=".2"/>
<path d="M101 182.5l.6-.7z" fill="#10222c"/>
<path d="M101.6 181.8l-.6 .7" fill="none" stroke="#000" stroke-width=".2"/>
<path d="M102 182.5l.6-.7z" fill="#10222c"/>
<path d="M102.6 181.8l-.6 .7" fill="none" stroke="#000" stroke-width=".2"/>
<path d="M103.6 181.8l-.6 .7z" fill="#10222c"/>
<path d="M103.6 181.8l-.6 .7" fill="none" stroke="#000" stroke-width=".2"/>
<path d="M113.1 172.4l-1.5 1.5z" fill="#10222c"/>
<path d="M113.1 172.4l-1.5 1.5" fill="none" stroke="#000" stroke-width=".2"/>
<path d="M111.6 174.9l.7-.7z" fill="#10222c"/>
<path d="M112.3 174.2l-.7 .7" fill="none" stroke="#000" stroke-width=".2"/>
<path d="M112.3 175.2l-.7 .7z" fill="#10222c"/>
<path d="M112.3 175.2l-.7 .7" fill="none" stroke="#000" stroke-width=".2"/>
<path d="M111.6 176.9l.6-.6z" fill="#10222c"/>
<path d="M112.2 176.3l-.6 .6" fill="none" stroke="#000" stroke-width=".2"/>
<path d="M107.7 181.8l-.3 .3z" fill="#10222c"/>
<path d="M107.7 181.8l-.3 .3" fill="none" stroke="#000" stroke-width=".2"/>
<path d="M111.5 178l.7-.7z" fill="#10222c"/>
<path d="M112.2 177.3l-.7 .7" fill="none" stroke="#000" stroke-width=".2"/>
<path d="M108.6 181.8l-.6 .7z" fill="#10222c"/>
<path d="M108.6 181.8l-.6 .7" fill="none" stroke="#000" stroke-width=".2"/>
<path d="M112.2 178.3l-.7 .7z" fill="#10222c"/>
<path d="M112.2 178.3l-.7 .7" fill="none" stroke="#000" stroke-width=".2"/>
<path d="M109.6 181.8l-.6 .7z" fill="#10222c"/>
<path d="M109.6 181.8l-.6 .7" fill="none" stroke="#000" stroke-width=".2"/>
<path d="M112.2 179.3l-.7 .7z" fill="#10222c"/>
<path d="M112.2 179.3l-.7 .7" fill="none" stroke="#000" stroke-width=".2"/>
<path d="M110.6 181.8l-.6 .7z" fill="#10222c"/>
<path d="M110.6 181.8l-.6 .7" fill="none" stroke="#000" stroke-width=".2"/>
<path d="M111.4 181.1l.7-.7z" fill="#10222c"/>
<path d="M112.1 180.4l-.7 .7" fill="none" stroke="#000" stroke-width=".2"/>
<path d="M112.1 181.4l-1.1 1.1z" fill="#10222c"/>
<path d="M112.1 181.4l-1.1 1.1" fill="none" stroke="#000" stroke-width=".2"/>
<path d="M116 172.4l-.6 .6z" fill="#10222c"/>
<path d="M116 172.4l-.6 .6" fill="none" stroke="#000" stroke-width=".2"/>
<path d="M115 172.4l-.6 .6z" fill="#10222c"/>
<path d="M115 172.4l-.6 .6" fill="none" stroke="#000" stroke-width=".2"/>
<path d="M114.1 172.4l-.6 .6z" fill="#10222c"/>
<path d="M114.1 172.4l-.6 .6" fill="none" stroke="#000" stroke-width=".2"/>
<path d="M134.7 172.4l-.6 .6z" fill="#10222c"/>
<path d="M134.7 172.4l-.6 .6" fill="none" stroke="#000" stroke-width=".2"/>
<path d="M130.9 172.4l-1.5 1.5z" fill="#10222c"/>
<path d="M130.9 172.4l-1.5 1.5" fill="none" stroke="#000" stroke-width=".2"/>
<path d="M133.7 172.4l-.6 .6z" fill="#10222c"/>
<path d="M133.7 172.4l-.6 .6" fill="none" stroke="#000" stroke-width=".2"/>
<path d="M132.8 172.4l-.6 .6z" fill="#10222c"/>
<path d="M132.8 172.4l-.6 .6" fill="none" stroke="#000" stroke-width=".2"/>
<path d="M131.8 172.4l-.6 .6z" fill="#10222c"/>
<path d="M131.8 172.4l-.6 .6" fill="none" stroke="#000" stroke-width=".2"/>
<path d="M152.5 172.4l-.6 .6z" fill="#10222c"/>
<path d="M152.5 172.4l-.6 .6" fill="none" stroke="#000" stroke-width=".2"/>
<path d="M148.7 172.4l-1.5 1.5z" fill="#10222c"/>
<path d="M148.7 172.4l-1.5 1.5" fill="none" stroke="#000" stroke-width=".2"/>
<path d="M151.5 172.4l-.6 .6z" fill="#10222c"/>
<path d="M151.5 172.4l-.6 .6" fill="none" stroke="#000" stroke-width=".2"/>
<path d="M150.6 172.4l-.6 .6z" fill="#10222c"/>
<path d="M150.6 172.4l-.6 .6" fill="none" stroke="#000" stroke-width=".2"/>
<path d="M149.6 172.4l-.6 .6z" fill="#10222c"/>
<path d="M149.6 172.4l-.6 .6M173.1 174.3v1.3" fill="none" stroke="#000" stroke-width=".2"/>
<path d="M173.1 173.1l.4 1.5h-.8z" fill="#000"/>
<text font-size="5.6" x="175.4" y="16.4">VO615C</text>
<text font-size="4.9" x="144.9" y="24">Vishay Semiconductors</text>
<text font-size="3.5" fill="#007ec4" x="42" y="21.9">www.vishay.com</text>
<g font-size="3.5">
<text x="18.9" y="32.3">PACKING INFORMATION</text>
<text x="21.5" y="39.1">DEVICE PER TUBE</text>
</g>
<g font-size="2.8">
<text x="21.5" y="43.6">TYPE</text>
<text x="21.5" y="48">DIP-4</text>
<text x="77.1" y="43.6">UNITS/TUBE</text>
<text x="83.4" y="48">100</text>
<text x="121.9" y="43.6">TUBES/BOX</text>
<text x="128.6" y="48">40</text>
<text x="166.9" y="43.6">UNITS/BOX</text>
<text x="171.6" y="48">4000</text>
<text x="81.7" y="107.5">Fig. 17 - Tape and Reel Shipping Medium</text>
<text x="61.4" y="189.8">Fig. 18 - Tape Packing for Option 7 and 9, T1 rotation (2000 units per reel)</text>
<text x="18.9" y="263.3">Rev. 1.4, 22-Jan-2025</text>
<text x="107.2" y="263.6">8</text>
<text x="163.6" y="263.3">Document Number: 83500</text>
<text x="65.9" y="267.1">For technical questions, contact: optocoupleranswers@vishay.com</text>
<text x="26.5" y="271">THIS DOCUMENT IS SUBJECT TO CHANGE WITHOUT NOTICE. THE PRODUCTS DESCRIBED HEREIN AND THIS DOCUMENT</text>
<text x="50.9" y="273.8">ARE SUBJECT TO SPECIFIC DISCLAIMERS, SET FORTH AT www.vishay.com/doc?91000</text>
</g>
<g font-size="2.5">
<text x="127.3" y="59.4">Regular, special,</text>
<text x="127.3" y="62.4">or bar code label</text>
<text x="127.3" y="72">Tape slot in core</text>
<text x="70.2" y="78.5">13&quot;</text>
</g>
<g font-size="2.5" fill="#000001">
<text x="27.2" y="121.2">Ø 1.55 ± 0.05</text>
<text x="75.1" y="121">8 ± 0.1</text>
<text x="111.4" y="121">2 ± 0.1</text>
<text x="137.4" y="121">4 ± 0.1</text>
<text x="177.6" y="123.2">1.75 ± 0.1</text>
<text x="170.9" y="139.5">7.5 ± 0.1</text>
<text x="176.7" y="145.1">16 ± 0.3</text>
<text x="173.8" y="173.5">0.3 ± 0.05</text>
</g>
<text font-size="2.1" x="137.9" y="101.5">17999-1</text>
<text font-size="2.1" fill="#171419" x="182.8" y="183">22713</text>
</svg>
